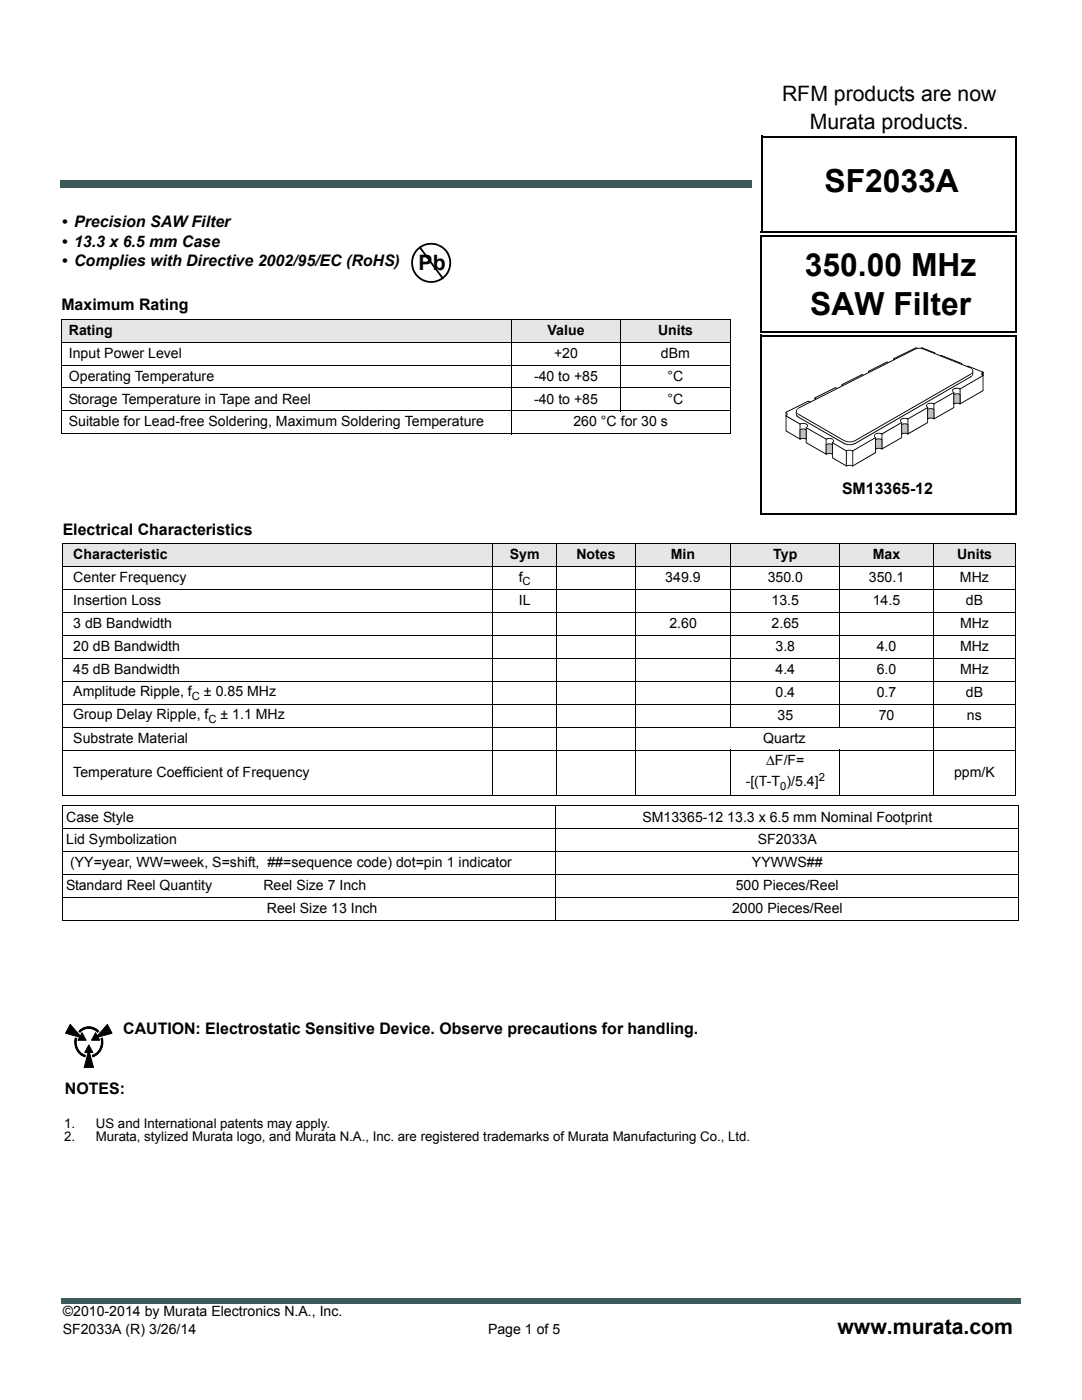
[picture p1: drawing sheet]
<svg xmlns="http://www.w3.org/2000/svg" width="216mm" height="279mm" viewBox="0 0 216 279" stroke-linecap="round" stroke-linejoin="round" font-family="sans-serif">
<g fill="#3d5959">
<path d="M12.2 259.2h.5v1.1h-.5z"/>
<path d="M12.7 259.2h191v1.1h-191z"/>
</g>
<path d="M152 27.3h50.9M152 27.1v19.2M202.7 27.2v19.3M151.8 46.3h50.9M151.9 47.2h50.9M151.9 47v19.2M202.7 47.2v19.2M151.7 66.2h50.9M151.9 67h51M151.9 66.8v35.8M202.7 67v35.8M151.7 102.6h51" fill="none" stroke="#000" stroke-width=".36"/>
<path d="M12.1 13h39.9v14h-39.9z" fill="#fff"/>
<g fill="#3d5959">
<path d="M12 36.1h.7v1.4h-.7z"/>
<path d="M12.7 36.1h137.2v1.4h-137.2z"/>
</g>
<g fill="#e6e6e6">
<path d="M12.5 108.6h85.8v4.5h-85.8z"/>
<path d="M98.3 108.6h12.8v4.5h-12.8z"/>
<path d="M111.1 108.6h15.6v4.5h-15.6z"/>
<path d="M126.7 108.6h19.2v4.5h-19.2z"/>
<path d="M145.9 108.6h21.7v4.5h-21.7z"/>
<path d="M167.6 108.6h18.6v4.5h-18.6z"/>
<path d="M186.2 108.6h16.4v4.5h-16.4z"/>
</g>
<g fill="none" stroke="#000" stroke-width=".2">
<path d="M12.4 108.6h190.4M12.4 113.1h190.4M12.4 117.7h190.4M12.5 108.6v50M98.3 108.5v50.3M111.1 108.5v50.3M126.7 108.5v50.3M145.9 108.5v36.7M167.6 108.5v36.7M186.2 108.5v50.3M202.6 108.6v50M12.4 122.3h190.4"/>
<path d="M12.4 126.9h190.4M12.4 131.4h190.4M12.4 136h190.4M12.4 140.6h190.4M12.4 145.1h190.4M12.4 149.7h190.4M12.4 158.7h190.4M145.9 149.6v9.2M167.6 149.6v9.2M12.4 160.8h190.9M12.4 165.4h190.9M12.4 170h190.9"/>
<path d="M12.4 174.6h190.9M12.4 179.1h190.9M12.5 160.9v22.7M110.9 160.8v23M203.3 160.9v22.7M12.4 183.7h190.9"/>
</g>
<g fill="#e6e6e6">
<path d="M12.3 63.7h89.7v4.6h-89.7z"/>
<path d="M102 63.7h21.9v4.6h-21.9z"/>
<path d="M123.9 63.7h21.8v4.6h-21.8z"/>
</g>
<path d="M12.2 63.7h133.6M12.2 68.3h133.6M12.2 72.9h133.6M12.2 77.4h133.6M12.3 63.8v22.7M102 63.6v23.1M123.9 63.6v18.5M145.7 63.8v22.7M12.2 82h133.6M12.2 86.6h133.6" fill="none" stroke="#000" stroke-width=".2"/>
<path d="M83.6 49.4l.3-.2 .1 .1-.3 .2zM87.6 48.8a4 4 0 0 1 1.1 6.6l-1.5 .9-1.6 .1 .1-.3 1.1-.1 1.5-.7 .7-.8 .6-1.3v-1.5l-.4-1-.9-1.1-.9-.5zM83.3 49.5a4 4 0 0 1 2.7-1v.3l-1.4 .3-1.4 1-.7 1.3-.1 1.1 .1 1 .7 1.3 1.1 .8 1.4 .5-.1 .3a4 4 0 0 1-3.6-3.9l.3-1.6zM86 48.5l1.6 .3-.2 .3-1.4-.3zM88.2 55.6l.3-.2 .1 .2-.3 .2zM83.7 49.5l.3-.2 4.5 6.1-.3 .2z" fill="#000"/>
<path d="M156.8 69.3h39.5v23.8h-39.5z" fill="#fff"/>
<path d="M191.9 72.6v.6l-.2-.4z" fill="#c0c0c0"/>
<path d="M191.8 72.5h.2l-.1 .7v-.1l-.1 .1v-.6h.2l-.3 .2 .1 .3h.1l-.1 .1-.2-.1v-.3zM191.8 73.1l.5 .1 .9-.2-.4 .3-.5 .1-.4-.1z" fill="#000"/>
<path d="M186.3 70.6l.2-.2v.6z" fill-rule="evenodd" fill="#c0c0c0"/>
<path d="M186.2 70.6l.4-.2v.7v-.2l-.2 .1v-.6l.2 .1-.2 .2 .2 .2-.1 .2-.2-.2zM186.4 71l.6 .1 .9-.2-.4 .3h-.5h-.4z" fill="#000"/>
<path d="M178.3 71.6l.2 .2v.3l-.2 .1z" fill-rule="evenodd" fill="#c0c0c0"/>
<path d="M176.9 72.2l1 .1 .5-.2v.2a1.21 1.21 0 0 1-1.5-.1zM178.3 71.5l.3 .2v.4l-.2 .2-.2-.1h.2h-.1l.2-.4-.2-.2h.1v.6h-.2z" fill="#000"/>
<path d="M168 76.8l.1 .1-.1 .4z" fill-rule="evenodd" fill="#c0c0c0"/>
<path d="M166.6 77.3l.9 .1 .6-.1v.1a1.39 1.39 0 0 1-1.5 0zM168 76.7l.2 .2-.1 .5h-.2l.2-.1h-.2l.2-.2-.2-.3h.2v.5h-.2z" fill="#000"/>
<path d="M173.3 74.1l.2 .2-.2 .4z" fill-rule="evenodd" fill="#c0c0c0"/>
<g fill="#000">
<path d="M162.6 79.3l4.1-2-4 2.2zM167.9 76.7l4.1-2-3.9 2.1zM171.9 74.7l.9 .1 .5-.2 .1 .1a1.01 1.01 0 0 1-1.5 0zM173.2 74l.3 .2v.4l-.2 .2-.1-.1h.2h-.2l.2-.4-.2-.2h.2v.6h-.2zM173.2 74l3.9-1.8-3.8 2zM178.2 71.6l4.6-2.2-4.5 2.3zM183.9 69.4l2.7 .9v.2l-2.7-1zM191.5 77.6l4.7-2.7-4.6 2.8zM190 77.7a1.09 1.09 0 0 1 1.7 0l-1-.1-.3 .1-.3 .2 .3 .5-.4-.3zM187.7 70.9l4.2 1.5v.2zM193.6 75.1h.2v.1l-.2 .1zM194 74.6h.2v.2l-.5 .4z"/>
<path d="M194.1 73.9l.1 .1-.1 .7h-.1zM196.1 74.3h.1v3.7h-.1zM193.1 73l3.1 1.2v.1l-3.1-1.1zM195.8 74.4l.4-.2-.3 .4 .3 .3-.1 .1v-.8h.1v.8l-.4-.2zM156.8 83h.1v3.1l-.1-.1zM156.8 82.2h.1v.9h-.1zM156.8 82.2l4.6-2.2-4.5 2.4zM156.8 82.2l.3 .2v.4l-.2 .3-.1-.1 .2-.3v-.2l-.2-.2zM156.8 86l.1-.1 2.8 1.8h-.1zM156.8 83l.1-.1 2.8 1.8-2.9-1.6zM159 82.9l.1 .2-.2-.1zM158.8 82.1h.2l.1 1-.3-.3z"/>
<path d="M159 83l.3 .1-.1 .1-.2-.1zM159.2 83.1l.2 .1-.1 .1-.2-.1zM159.2 83.2l9.3 5.2 .1 .2h-.2zM159.6 84.6h.1v3.1h-.1zM160.8 85.3h.2l-.1 3.1h-.1zM159.6 84.5a1.25 1.25 0 0 1 1.6 .3v.4l-.4 .2v-.1l.3-.2-.1-.2-.5-.3-.9 .1zM160.8 88.3l4.1 2.4zM160.8 85.3l4.1 2.4zM164.8 87.6h.1v3.1h-.1zM166 88.3h.2l-.1 3.1h-.1zM164.8 87.5a1.14 1.14 0 0 1 1.6 .3v.3l-.3 .3 .2-.5-.2-.2-.9-.1-.4 .1zM166 91.3h.1l2.9 1.7-.2 .1z"/>
<path d="M166 88.3h.1l2.9 1.7-.2 .1zM168.4 88.4l.8 .3h.7l.6-.3 .1 .2a1.97 1.97 0 0 1-2.2-.1zM168.8 89.9h.2l-.1 3.2-.1-.1zM170.1 89.9h.1v3.2l-.1-.1zM170.1 92.9l4.7-2.6v.1l-4.6 2.7zM168.8 92.9a1.53 1.53 0 0 1 1.4 0v.2l-.5-.2-.9 .2zM170.1 89.9l4.7-2.6-4.6 2.8zM168.8 89.9a1.53 1.53 0 0 1 1.4 0v.2l-.5-.2-.9 .2zM170.5 88.4l23.1-13.3 .2 .1-23.2 13.4zM174.6 87.3h.2v3.1h-.2zM175.9 86.6h.2l-.1 3.1-.1-.1zM175.9 89.6l4.1-2.3-4 2.4z"/>
<path d="M174.4 86.8a1.2 1.2 0 0 1 1.7-.2h-1.3l-.3 .3 .3 .5-.4-.2zM175.9 86.6l4.1-2.3-4 2.4zM179.8 84.3h.2v3.1h-.2zM181.1 83.6h.2l-.1 3.1-.1-.1zM181.1 86.6l4.1-2.3-4 2.4zM181.1 83.6l4.1-2.3-4 2.4zM179.6 83.7a1.12 1.12 0 0 1 1.7 0l-1-.1-.3 .1-.3 .2 .3 .5-.4-.3zM185 81.3h.2l-.1 3.1h-.1zM186.3 80.6h.1v3.1h-.1zM186.3 83.6l4.1-2.3-4 2.4zM184.8 80.8a1.29 1.29 0 0 1 1.6-.2v.1l-.4-.1h-.9l-.2 .3 .2 .5-.3-.3zM186.3 80.5l4.1-2.2-4 2.4z"/>
<path d="M190.2 78.3h.2v3.1h-.2zM191.5 77.6h.2l-.1 3.1-.1-.1zM191.5 80.6l4.7-2.7-4.6 2.8z"/>
</g>
<path d="M174.7 87.7l.4-.1 .9 .1v1.9l-.4-.1-.9 .1z" fill-rule="evenodd" fill="#c0c0c0"/>
<path d="M174.6 87.7h.1a1.38 1.38 0 0 1 1.4 0v1.9h-.2v-1.8l-.3-.1-.8 .1v1.8l-.1-.1 .9-.1 .4 .1-.1 .1 .1 .1-.4-.1h-1z" fill="#000"/>
<path d="M179.9 84.7l.4-.1 .9 .1v1.9l-.4-.1-.9 .1z" fill-rule="evenodd" fill="#c0c0c0"/>
<path d="M179.8 84.7h.1a1.3 1.3 0 0 1 1.4 0v1.9h-.2v-1.8l-.3-.1-.8 .1v1.8l-.1-.1 .9-.1 .4 .1-.1 .1h.2l-.1 .1-.5-.1-.8 .1z" fill="#000"/>
<path d="M185.1 81.7l.4-.1 .9 .1v1.9l-.4-.2-.9 .2z" fill-rule="evenodd" fill="#c0c0c0"/>
<path d="M185 81.6h.1a1.3 1.3 0 0 1 1.3 0v2h-.1v-1.8l-.3-.2-.9 .2 .1 1.8-.1-.1 .9-.1 .4 .1-.1 .1 .1 .1-.4-.2-1 .1z" fill="#000"/>
<path d="M190.3 78.7l.4-.1 .9 .1v1.9l-.4-.1-.9 .1z" fill-rule="evenodd" fill="#c0c0c0"/>
<path d="M190.2 78.7h.1a1.33 1.33 0 0 1 1.4 0v1.9h-.2v-1.9v.1l-.3-.1-.8 .1v1.8l-.1-.1 .9-.1 .4 .1-.1 .1 .1 .1-.4-.1h-1z" fill="#000"/>
<path d="M159.6 85.7l.4-.1 .9 .1v1.9l-.4-.1-.9 .1z" fill-rule="evenodd" fill="#c0c0c0"/>
<path d="M159.6 85.7a1.27 1.27 0 0 1 1.4 0l-.2 .1-.3-.1h-.8v1.9l-.1-.1 .4-.1 .9 .1-.1 .1v-1.9h.2l-.1 2-.4-.1-.9 .1z" fill="#000"/>
<path d="M164.8 88.7l.4-.1 .9 .1v1.9l-.4-.1-.9 .1z" fill-rule="evenodd" fill="#c0c0c0"/>
<path d="M182.7 69.4l.9 .1 .4-.2v.2a1.3 1.3 0 0 1-1.3 0zM164.8 88.6a1.4 1.4 0 0 1 1.4 .1l-.1 .1-.4-.1h-.8v1.9h-.1l.4-.2 .9 .2h-.1v-1.9h.2v2l-1-.1-.4 .1z" fill="#000"/>
<path d="M162.6 79.4l.2 .2-.2 .5z" fill-rule="evenodd" fill="#c0c0c0"/>
<path d="M161.2 80.1h1l.5-.1v.1a1.14 1.14 0 0 1-1.5 0zM162.6 79.3l.2 .2-.1 .6h-.2h.2l-.2-.1 .2-.2-.2-.3 .2-.1v.7h-.2z" fill="#000"/>
<path d="M159.3 81.5l23.7-12h.8l.7 .3 9.2 3.6 .4 .4v.5l-.4 .4-23.1 13.3-.7 .2h-.7l-.7-.2-9.2-5.3-.4-.4v-.4z" fill-rule="evenodd" fill="#fff"/>
<path d="M159.2 81.4l23.8-12h.9l.7 .3 9.2 3.7 .4 .4v.5l-.4 .4-.1-.1 .4-.4v-.3l-.4-.4-9.9-3.9h-.8l-23.7 11.9-.4 .4v.3l.4 .4 9.2 5.3 .7 .2h.7l.6-.2 23.2-13.3 .1 .1-23.2 13.4-.6 .2h-.9l-.7-.2-9.2-5.4-.4-.4v-.5z" fill="#000"/>
<path d="M13 204.2h9.5v8.2h-9.5z" fill="#b3b3b3"/>
<path d="M13 204.2h9.5v8.9h-9.5z" fill="#fff"/>
<path d="M13 204.2h9.5v8.9h-9.5z" fill="none" stroke="#fff" stroke-width=".2"/>
<path d="M16.2 205.6a2.79 2.79 0 0 1 3.5 .5 2.79 2.79 0 0 1 .2 3.6 2.66 2.66 0 0 1-3.3 .9 2.66 2.66 0 0 1-1.5-2.9l.3-1.2z" fill="none" stroke="#000" stroke-width=".3"/>
<g fill="#000" stroke="#000" stroke-width=".2">
<path d="M14.9 208h.3v.3h-.3z" fill-rule="evenodd"/>
<path d="M14.9 207.7h.3v.3h-.3z" fill-rule="evenodd"/>
<path d="M15 207.3l.2 .1v.3h-.3z" fill-rule="evenodd"/>
<path d="M14.9 208.3h.3v.3h-.2z" fill-rule="evenodd"/>
<path d="M15.1 207l.2 .1-.1 .3-.2-.1z" fill-rule="evenodd"/>
<path d="M15 208.6h.2l.1 .2-.3 .1z" fill-rule="evenodd"/>
<path d="M15.2 206.8h.2l-.1 .3-.3-.1z" fill-rule="evenodd"/>
<path d="M15.1 209l.2-.2 .1 .3-.2 .1z" fill-rule="evenodd"/>
<path d="M15.4 206.3l.1 .3-.1 .3-.2-.2z" fill-rule="evenodd"/>
<path d="M15.1 209.1h.3l.1 .3-.2 .1z" fill-rule="evenodd"/>
<path d="M15.4 206.2l.3 .1-.2 .3-.2-.1z" fill-rule="evenodd"/>
<path d="M15.6 205.9l.2 .2-.1 .3-.2-.2z" fill-rule="evenodd"/>
<path d="M15.5 209.4l.2 .2-.2 .2-.2-.2z" fill-rule="evenodd"/>
<path d="M15.6 205.9l.3-.2 .1 .2-.2 .2z" fill-rule="evenodd"/>
<path d="M15.5 209.7l.2-.1 .2 .2-.3 .2z" fill-rule="evenodd"/>
<path d="M15.9 205.7l.2-.2 .1 .2-.2 .2z" fill-rule="evenodd"/>
<path d="M15.6 210l.3-.2 .1 .2-.2 .2z" fill-rule="evenodd"/>
<path d="M16 210l.2 .2-.1 .2-.2-.2z" fill-rule="evenodd"/>
<path d="M16.1 205.5l.2-.1 .1 .2-.2 .1z" fill-rule="evenodd"/>
<path d="M16.3 205.3l.4-.2v.3l-.3 .2z" fill-rule="evenodd"/>
<path d="M16.2 210.2l.3 .2-.2 .2-.2-.1z" fill-rule="evenodd"/>
<path d="M16.6 205.2l.2-.1 .2 .3-.3 .1z" fill-rule="evenodd"/>
<path d="M16.2 210.5l.2-.1 .3 .1-.1 .3z" fill-rule="evenodd"/>
<path d="M16.9 205.1l.2-.1 .1 .3-.3 .1z" fill-rule="evenodd"/>
<path d="M16.7 210.5l.3 .1-.1 .3-.3-.1z" fill-rule="evenodd"/>
<path d="M17.1 205l.3-.1v.3l-.2 .1z" fill-rule="evenodd"/>
<path d="M16.9 210.6l.3 .1-.1 .2h-.3z" fill-rule="evenodd"/>
<path d="M17.4 204.9h.3v.3h-.3z" fill-rule="evenodd"/>
<path d="M17.2 210.7h.3l-.1 .3-.3-.1z" fill-rule="evenodd"/>
<path d="M17.4 210.7h.3v.3h-.3z" fill-rule="evenodd"/>
<path d="M17.7 204.9h.3v.3h-.3z" fill-rule="evenodd"/>
<path d="M18 204.9l.3 .1v.3l-.3-.1z" fill-rule="evenodd"/>
<path d="M17.7 210.7h.3v.3h-.3z" fill-rule="evenodd"/>
<path d="M18.3 205l.3 .1-.1 .3-.3-.1z" fill-rule="evenodd"/>
<path d="M18 210.7h.3v.2l-.3 .1z" fill-rule="evenodd"/>
<path d="M18.6 205.1l.2 .1v.3l-.3-.1z" fill-rule="evenodd"/>
<path d="M18.3 210.7l.2-.1 .1 .3h-.3z" fill-rule="evenodd"/>
<path d="M18.5 210.6l.3-.1v.3l-.2 .1z" fill-rule="evenodd"/>
<path d="M18.9 205.2l.4 .2-.3 .2-.2-.2z" fill-rule="evenodd"/>
<path d="M19.1 205.3l.2 .2-.1 .2-.2-.1z" fill-rule="evenodd"/>
<path d="M18.8 210.5l.2-.1 .1 .2-.3 .2z" fill-rule="evenodd"/>
<path d="M19.4 205.5l.2 .2-.2 .2-.2-.2z" fill-rule="evenodd"/>
<path d="M19 210.4l.2-.2 .2 .3-.2 .1z" fill-rule="evenodd"/>
<path d="M19.4 205.9l.2-.2 .2 .2-.2 .2z" fill-rule="evenodd"/>
<path d="M19.2 210.2l.2-.2 .2 .2-.3 .3z" fill-rule="evenodd"/>
<path d="M19.6 206.1l.2-.2 .2 .3-.2 .2z" fill-rule="evenodd"/>
<path d="M19.6 209.8l.2 .2-.2 .2-.2-.2z" fill-rule="evenodd"/>
<path d="M19.8 206.3l.2-.1 .1 .2-.2 .2z" fill-rule="evenodd"/>
<path d="M19.8 209.6l.2 .2-.2 .2-.2-.2z" fill-rule="evenodd"/>
<path d="M19.9 209.3l.3 .2-.2 .2-.2-.1z" fill-rule="evenodd"/>
<path d="M19.9 206.6l.3-.1 .1 .3-.3 .1z" fill-rule="evenodd"/>
<path d="M20 206.8h.3l.1 .2-.3 .1z" fill-rule="evenodd"/>
<path d="M20 209.1l.3 .1-.2 .4-.2-.2z" fill-rule="evenodd"/>
<path d="M20.1 208.8l.3 .1-.1 .2h-.3z" fill-rule="evenodd"/>
<path d="M20.1 207.1h.3l.1 .2-.3 .1z" fill-rule="evenodd"/>
<path d="M20.2 208.5l.3 .1-.1 .4-.3-.2z" fill-rule="evenodd"/>
<path d="M20.2 207.4l.3-.1v.3l-.2 .1z" fill-rule="evenodd"/>
<path d="M20.3 208h.2v.3h-.2z" fill-rule="evenodd"/>
<path d="M20.3 208.3h.2v.3h-.3z" fill-rule="evenodd"/>
<path d="M20.3 207.7h.2v.3h-.2z" fill-rule="evenodd"/>
</g>
<path d="M21.2 204.2l1.3 2.3-4.4 1.2z" fill="#fff"/>
<path d="M19.1 206.1l.8 1.5h-1.6zM21.4 204.4l1 1.8-3.3 .9z" fill="#000" stroke="#000" stroke-width=".2"/>
<path d="M14.2 204.2l3.1 3.5-4.3-1.2z" fill="#fff"/>
<path d="M14 204.4l2.4 2.7-3.3-.9zM16.4 206.1l.8 1.5h-1.6z" fill="#000" stroke="#000" stroke-width=".2"/>
<path d="M17.7 208.4l1.3 4.7h-2.5z" fill="#fff"/>
<path d="M17.7 208.5l.8 1.6h-1.6zM17.7 209.6l1 3.5h-1.9z" fill="#000" stroke="#000" stroke-width=".2"/>
<g font-size="6.3">
<text x="164.5" y="38.3">SF2033A</text>
<text x="160.6" y="55.1">350.00 MHz</text>
<text x="161.7" y="62.8">SAW Filter</text>
</g>
<g font-size="4.2">
<text x="156" y="20.1">RFM products are now</text>
<text x="161.6" y="25.7">Murata products.</text>
<text x="83.5" y="54">Pb</text>
<text x="167.1" y="266.2">www.murata.com</text>
</g>
<g font-size="3.2">
<text x="12.3" y="45.4">• Precision SAW Filter</text>
<text x="12.3" y="49.2">• 13.3 x 6.5 mm Case</text>
<text x="12.3" y="53.1">• Complies with Directive 2002/95/EC (RoHS)</text>
<text x="12.3" y="62">Maximum Rating</text>
<text x="168" y="98.6">SM13365-12</text>
<text x="12.5" y="106.8">Electrical Characteristics</text>
<text x="24.6" y="206.3">CAUTION: Electrostatic Sensitive Device. Observe precautions for handling.</text>
<text x="13" y="218.3">NOTES:</text>
</g>
<g font-size="2.8">
<text x="13.7" y="71.4">Input Power Level</text>
<text x="13.7" y="66.8">Rating</text>
<text x="109.3" y="66.8">Value</text>
<text x="110.5" y="71.4">+20</text>
<text x="131.3" y="66.8">Units</text>
<text x="131.9" y="71.4">dBm</text>
<text x="13.7" y="76">Operating Temperature</text>
<text x="106.6" y="76">-40 to +85</text>
<text x="133.2" y="76">°C</text>
<text x="13.7" y="80.5">Storage Temperature in Tape and Reel</text>
<text x="106.6" y="80.5">-40 to +85</text>
<text x="133.2" y="80.5">°C</text>
<text x="13.7" y="85.1">Suitable for Lead-free Soldering, Maximum Soldering Temperature</text>
<text x="114.4" y="85.1">260 °C for 30 s</text>
<text x="14.6" y="111.7">Characteristic</text>
<text x="101.7" y="111.7">Sym</text>
<text x="115" y="111.7">Notes</text>
<text x="133.9" y="111.7">Min</text>
<text x="154.3" y="111.7">Typ</text>
<text x="174.2" y="111.7">Max</text>
<text x="191" y="111.7">Units</text>
<text x="14.6" y="116.2">Center Frequency</text>
<text x="103.5" y="116.1">f</text>
<text x="132.8" y="116.1">349.9</text>
<text x="153.2" y="116.2">350.0</text>
<text x="173.4" y="116.2">350.1</text>
<text x="191.6" y="116.2">MHz</text>
<text x="14.6" y="120.8">Insertion Loss</text>
<text x="14.6" y="125.4">3 dB Bandwidth</text>
<text x="103.5" y="120.8">IL</text>
<text x="133.6" y="125.4">2.60</text>
<text x="154" y="120.8">13.5</text>
<text x="154" y="125.4">2.65</text>
<text x="174.2" y="120.8">14.5</text>
<text x="191.6" y="125.4">MHz</text>
<text x="192.7" y="120.8">dB</text>
<text x="14.6" y="129.9">20 dB Bandwidth</text>
<text x="154.7" y="129.9">3.8</text>
<text x="174.9" y="129.9">4.0</text>
<text x="191.6" y="129.9">MHz</text>
<text x="14.6" y="134.5">45 dB Bandwidth</text>
<text x="154.7" y="134.5">4.4</text>
<text x="174.9" y="134.5">6.0</text>
<text x="191.6" y="134.5">MHz</text>
<text x="14.6" y="143.5">Group Delay Ripple, f</text>
<text x="14.6" y="138.9">Amplitude Ripple, f</text>
<text x="40.7" y="138.9">± 0.85 MHz</text>
<text x="44" y="143.5">± 1.1 MHz</text>
<text x="154.7" y="139.1">0.4</text>
<text x="155.2" y="143.7">35</text>
<text x="174.9" y="139.1">0.7</text>
<text x="175.3" y="143.7">70</text>
<text x="192.7" y="139.1">dB</text>
<text x="193" y="143.7">ns</text>
<text x="14.6" y="148.3">Substrate Material</text>
<text x="152.3" y="148.3">Quartz</text>
<text x="14.6" y="155">Temperature Coefficient of Frequency</text>
<text x="152.9" y="152.7">ΔF/F=</text>
<text x="190.4" y="155">ppm/K</text>
<text x="148.8" y="156.9">-[(T-T )/5.4]</text>
<text x="13.2" y="164">Case Style</text>
<text x="128.2" y="164">SM13365-12 13.3 x 6.5 mm Nominal Footprint</text>
<text x="13.2" y="168.5">Lid Symbolization</text>
<text x="14" y="173.1">(YY=year, WW=week, S=shift, ##=sequence code) dot=pin 1 indicator</text>
<text x="150.1" y="173.1">YYWWS##</text>
<text x="151.2" y="168.5">SF2033A</text>
<text x="13.2" y="177.7">Standard Reel Quantity</text>
<text x="52.6" y="177.7">Reel Size 7 Inch</text>
<text x="146.8" y="177.7">500 Pieces/Reel</text>
<text x="53.2" y="182.2">Reel Size 13 Inch</text>
<text x="146.1" y="182.2">2000 Pieces/Reel</text>
<text x="12.5" y="262.7">©2010-2014 by Murata Electronics N.A., Inc.</text>
<text x="12.5" y="266.2">SF2033A (R) 3/26/14</text>
<text x="97.4" y="266.2">Page 1 of 5</text>
</g>
<g font-size="2.6">
<text x="12.8" y="225.1">1.</text>
<text x="12.8" y="227.8">2.</text>
<text x="19.1" y="225.1">US and International patents may apply.</text>
<text x="19.1" y="227.8">Murata, stylized Murata logo, and Murata N.A., Inc. are registered trademarks of Murata Manufacturing Co., Ltd.</text>
</g>
<g font-size="2.2">
<text x="104.3" y="116.8">C</text>
<text x="38.3" y="139.6">C</text>
<text x="41.6" y="144.2">C</text>
<text x="163.4" y="155.8">2</text>
<text x="155.7" y="157.6">0</text>
</g>
</svg>
